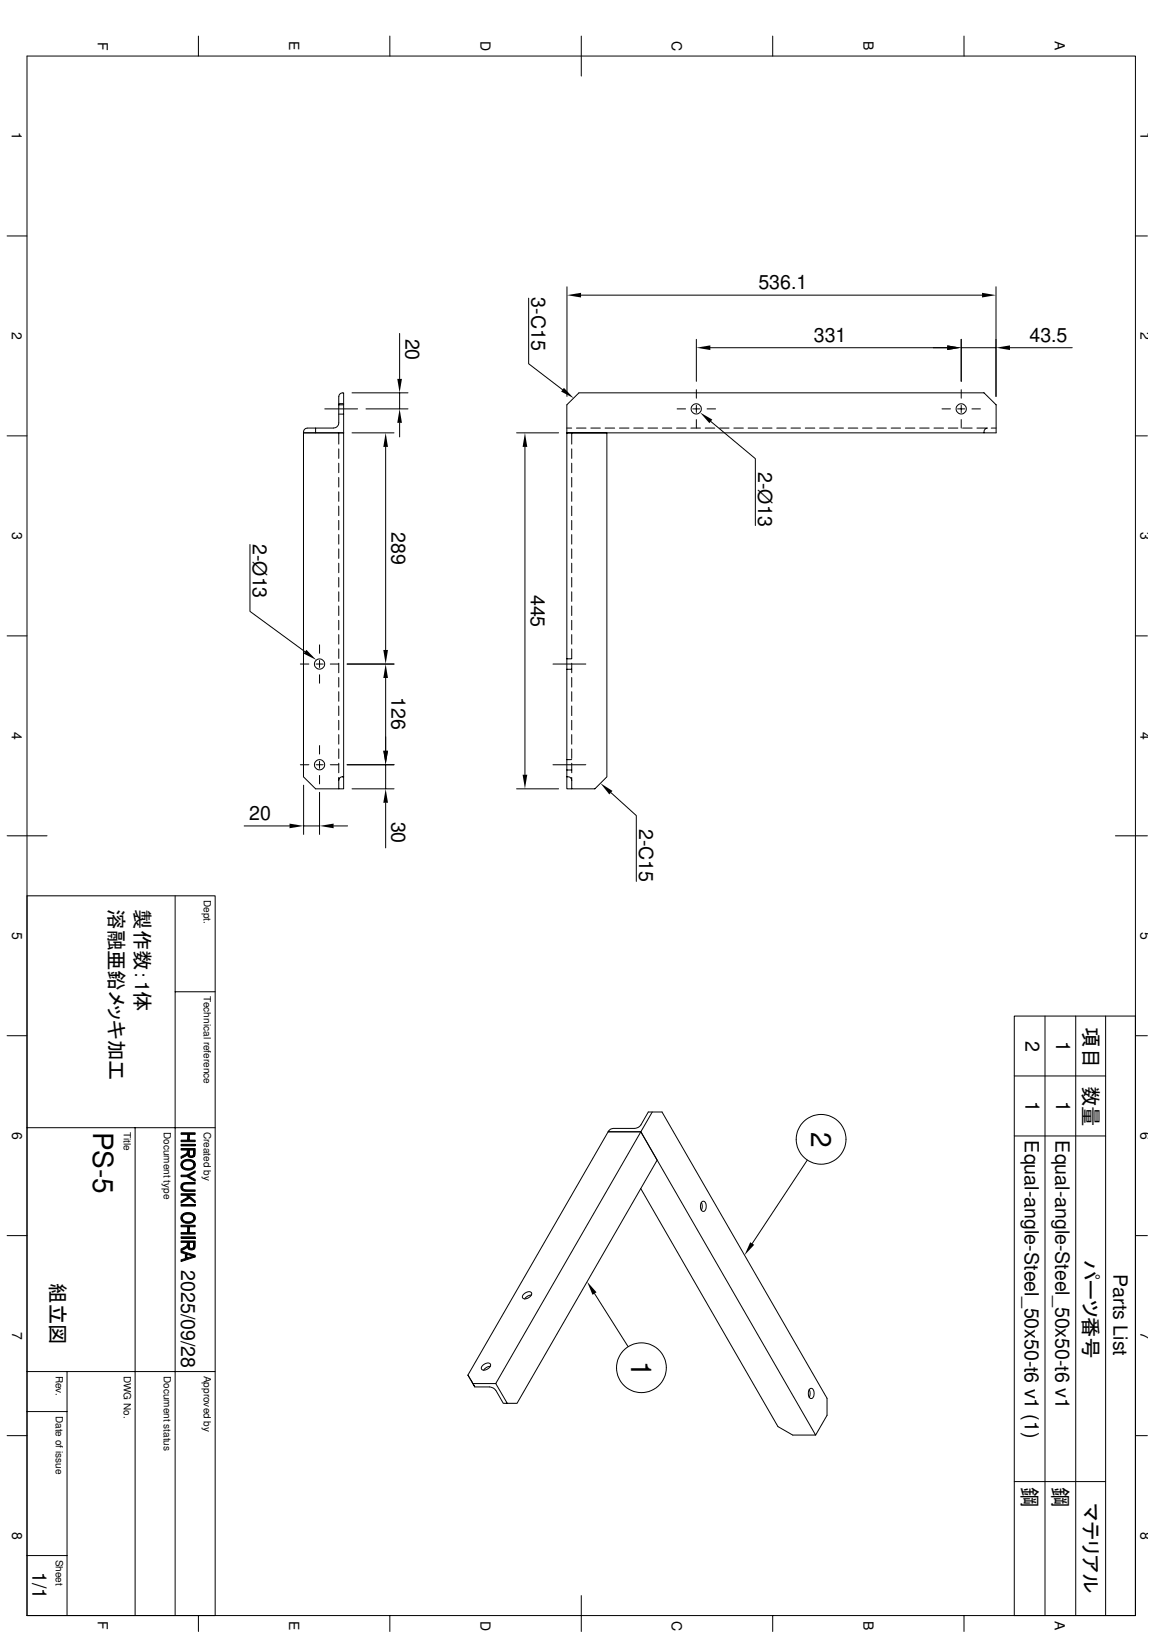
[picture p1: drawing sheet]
<svg xmlns="http://www.w3.org/2000/svg" width="210mm" height="297mm" viewBox="0 0 210 297" stroke-linecap="round" stroke-linejoin="round" font-family="sans-serif">
<g fill="none" stroke="#000" stroke-width=".18">
<path d="M4.9 10.2h201.6v283.8h-201.6zM36.1 6.6v3.6M70.9 6.6v3.6M105.7 6.6v7.2M140.5 6.6v3.6M175.3 6.6v3.6M1.3 42.9h3.6M96.2 54.3v11.9l6.1 4.7M103.1 52.2v20M105.7 53.7h72.9M181.2 52.2v20M206.5 42.9h2.2"/>
<path d="M1.3 79.3h3.6M55.2 78.8h7.3v64.8h-5.1l-2.2-2.2zM57.4 77.9v.9M59.1 74.4h5.9M61.6 73.7v3.3a.94 .94 0 0 1-.9 .9h-4.8M61.6 78.8v2M61.6 75.4h.9M61.6 73.5h.9M62.3 71.5h.2v2.2h-.9l.1-1.7 .3-.4 .3-.1M62.5 73.7v5.1h-7.3l.1-.5 .6-.4M64 78.8h7.7M64 71.5h10.2"/>
<path d="M66.6 74.4h7.6M72.7 60.7v8.3M72.7 71.5v2.9M72.7 77v2.5M94 78.8h7.6M103.1 78.8h7.3v62.6l-2.2 2.2h-5.1zM103.1 77.9h.9M103.1 73.7l2.2-2.2h73.7l2.2 2.2v5.1h-78.1zM104 78.8v2M104.9 77.9h1.7M107.5 77.9h1.7M110.1 77.9h1.7"/>
<path d="M112.7 77.9h1.7M115.3 77.9h1.7M117.9 77.9h1.7M120.5 77.9h1.7M123.1 77.9h1.7M123.2 74.4h1.5M125.7 77.9h1.7M126 74.4h1.3M126.7 61.8v7.6M126.7 70.9v1.6M126.7 73.8v1.3M126.7 76.4v1.5"/>
<path d="M128.3 77.9h1.7M128.6 74.4h1.6M129.2 63.3h43.1M129.3 76.7l8.1 6.8v12.2M130.9 77.9h1.7M133.5 77.9h1.7M136.1 77.9h1.7M138.7 77.9h1.7M141.3 77.9h1.7M143.9 77.9h1.7M146.5 77.9h1.7M149.1 77.9h1.7"/>
<path d="M151.7 77.9h1.7M154.3 77.9h1.7M156.9 77.9h1.7M159.5 77.9h1.7M162.1 77.9h1.7M164.7 77.9h1.7M167.3 77.9h1.7M169.9 77.9h1.7M171.3 74.4h1.6M172.5 77.9h1.7M174.2 74.4h1.3M174.8 61.8v7.6"/>
<path d="M174.8 70.9v1.6M174.8 73.8v1.3M174.8 76.4v1.5M174.8 63.3h6.4M175.1 77.9h1.7M176.8 74.4h1.5M177.7 77.9h1.7M179.6 77.9a.72 .72 0 0 0-.6 .9M180.3 77.9h.9M183.7 63.3h11.3M206.5 79.3h2.2M45.5 99.1v12.2l10 7.3"/>
<path d="M61.6 81.7v1.7M61.6 84.3v1.7M61.6 86.9v1.7M61.6 89.5v1.7M61.6 92.1v1.8M61.6 94.7v1.7M61.6 97.3v1.7M61.6 99.9v1.7M70.1 81.3v37M95.5 81.3v59.7M104 81.7v1.7M104 84.3v1.7"/>
<path d="M104 86.9v1.7M104 89.5v1.7M104 92.1v1.8M104 94.7v1.7M104 97.3v1.7M104 99.9v1.7M1.3 115.7h3.6M58.1 117.4v1.5M61.6 102.5v1.7M61.6 105.1v1.7M61.6 107.7v1.8M61.6 110.3v1.7"/>
<path d="M61.6 112.9v1.7M61.6 115.5v1.7M61.6 118.1v1.7M103.1 119.9h.9M104 102.5v1.7M104 105.1v1.7M104 107.7v1.8M104 110.3v1.7M104 112.9v1.7M104 115.5v1.7M104 118.1v1.7M206.5 115.7h2.2"/>
<path d="M54.6 120.9h1.6M54.6 139.2h1.6M57.5 120.9h1.3M57.5 139.2h1.3M58.1 120.2v1.3M58.1 122.8v1.6M58.1 135.7v1.5M58.1 138.6v1.2M60.1 120.9h1.5M60.1 139.2h1.5M61.6 120.7v1.7M61.6 123.3v1.8"/>
<path d="M61.6 125.9v1.7M61.6 128.5v1.7M61.6 131.1v1.7M61.6 133.7v1.7M61.6 136.3v1.7M61.6 138.9v1.8M63.1 120.9h8.6M63.1 139.2h8.6M70.1 123.4v13.3M70.1 139.2v4.4M100.6 120.9h6M100.6 139.2h6"/>
<path d="M103.1 138.3h.9M103.1 121.8h.9M104 120.7v1.7M104 123.3v1.8M104 125.9v1.7M104 128.5v1.7M104 131.1v1.7M104 133.7v1.7M104 136.3v1.7M104 138.9v1.8M1.3 152.1h7.3M44.4 150.3h8.3"/>
<path d="M55.2 142.9v9M55.2 150.3h2.9M58.1 141.1v1.6M58.1 144.2v7.7M60.7 150.3h2.5M61.6 141.5v2.1M62.5 141.4a.71 .71 0 0 0-.9 .6M64 143.6h7.7M70.1 146.1v8.2M94 143.6h7.6M103.1 141.4a.69 .69 0 0 1 .9 .6M103.1 140.1h.9"/>
<path d="M104 141.5v2.1M111.1 144.3l4.6 4.1v12M202.9 152.1h5.8M4.9 163h34.2v131M31.9 163v131M1.3 188.5h3.6M31.9 180.5h7.2M184.5 195.8h16.6M190.1 184.9v109.1M195.7 184.9v109.1M201.1 184.9v109.1M206.5 188.5h2.2"/>
<path d="M4.9 205.3h34.2M24.6 205.3v88.7M32.9 207.5h1.2l.3-1v1h1.1v.3h-2.6zM32.9 206.2h2.6v.3h-1.1l-.3 1v-1h-1.2zM32.9 208.3h2.6v.3h-2.6zM32.9 210.5l1-.5 .2-.4v.5l-.1 .2-1.1 .5zM32.9 209h2.6l-.1 1.4-.1 .1-.1-1.2h-.8l-.1 1.2-.2-.4v-.8h-1.2zM32.9 213.9h1.1l1.5 .8v.3l-1.5-.8h-1.1zM32.9 218.6l1.3-.7 .3 .2-1.6 .9zM32.9 217.3h2.6v.3h-2.6zM32.9 219.2h2.6v.3h-2.6zM33.1 215.5l.1-.1v.6a.56 .56 0 0 0 .8 .6h1.5v.2h-1.5a.84 .84 0 0 1-1-.3 .84 .84 0 0 1 .1-1z"/>
<path d="M33.2 211.3l.7-.3 .7 .1 .7 .3-.1 .6a1.15 1.15 0 0 0-1.8-.4l-.2 .3v.7l-.3-.5v-.4zM33.2 212a1.16 1.16 0 0 0 2 .3l.1-.9 .2 .3v.6l-.4 .5-.5 .1h-.8l-.5-.2zM33.2 215.4l.7-.2h1.6v.3h-1.5a.58 .58 0 0 0-.8 .5zM33.8 217.6h.4l1.3 1v.3zM34 213.9l1.5-.8v.3l-1.2 .7zM34.4 209.3v.6a.42 .42 0 0 0 .4 .5 .42 .42 0 0 0 .4-.4l.1 .5-.4 .2-.5-.1zM110.7 205.8l-.1 .2h6l31.8 55.2h-4.2l-2.7-1.5-25-43.4M115.4 205.4h-3.9l-.5 .1-.3 .3M115.4 205.4a1.43 1.43 0 0 0 1.2-.7l1.3-2.3h2.5l30 52.1v3.1l-2 3.6M118.6 202.4l-2 3.6 2.9 5.2-25.5 44.2h-1.7M127.6 218.9a1.38 1.38 0 0 1 0 1.4M127.7 218.7a.53 .53 0 0 1 .6 .1 .53 .53 0 0 1 .1 .6 .82 .82 0 0 1-.6 1.1 1.29 1.29 0 0 1-.1-1.8z"/>
<path d="M146.8 211.2l-10 15.1M184.5 206.8h16.6M1.3 224.9h3.6M32.9 224.3h1.2l.3-1v1h1.1v.3h-2.6zM32.9 223h2.6v.3h-1.1l-.3 1v-1h-1.2zM32.9 225.1h2.6v.3h-2.6zM32.9 227.3l1-.5 .2-.4v.5l-.2 .3-1 .5zM32.9 225.9h2.6l-.1 1.3-.1 .2-.1-1.3h-.8v1.3l-.3-.4v-.9h-1.2zM32.9 227.7l2.6 .8v.3l-1.5-.5-.3 .8v-.9l-.8-.2zM32.9 229.3l.8-.2 .3-.8v.7l1.2-.4 .3 .2-2.6 .8zM33.1 221.1l.6-.4h1l.6 .3-.1 .7a1.15 1.15 0 0 0-1.8-.4l-.2 .3v.7l-.1-.1a.83 .83 0 0 1 0-1.1zM33.2 221.7l.1 .3 .2 .2 .9 .2a.77 .77 0 0 0 .8-.7l.1-.7 .2 .4v.6l-.4 .4-.7 .3-.6-.1-.5-.2z"/>
<path d="M34.4 226.1v.6a.42 .42 0 0 0 .4 .5 .42 .42 0 0 0 .4-.4l.1 .6-.4 .1-.5-.1zM95.3 235.5a.88 .88 0 0 1 1.4-.1 1.14 1.14 0 0 1-1.6 .8l-.1-.2zM96.7 235.7a1.43 1.43 0 0 0-1.3 .7M108.1 235.4l6.1 9.7M206.5 224.9h2.2M4.9 256.9h7.3M4.9 249.6h34.2M12.2 249.6v44.4M85.1 250.3l25.5-44.3h6l-26.4 45.8M85.2 250.4l-.1-.1 1.3 2.1-.7-1M85.2 250.4l.5 .9M86 251.8h4.2l2.1 3.6h-.8l-1.3-2.3"/>
<path d="M86.4 252.4h2.6a1.43 1.43 0 0 1 1.2 .7M87.8 248.5a.88 .88 0 0 1 1.4-.1 1.14 1.14 0 0 1-1.6 .8l-.1-.3zM89.2 248.7a1.43 1.43 0 0 0-1.2 .7M147.2 252.9a1.38 1.38 0 0 1 0 1.4M147.3 252.8a.53 .53 0 0 1 .6 0 .53 .53 0 0 1 .2 .6 .82 .82 0 0 1-.7 1.1 1.29 1.29 0 0 1-.1-1.7zM1.3 261.3h3.6M184.5 269.7h16.6M206.5 261.3h2.2M4.9 283.1h7.3M36.1 294v2.9M70.9 294v2.9M105.7 290.4v6.5"/>
<path d="M140.5 294v2.9M175.3 294v2.9M184.5 294v-109.1h22v109.1"/>
<circle cx="126.7" cy="74.4" r=".93"/>
<circle cx="174.8" cy="74.4" r=".93"/>
<circle cx="58.1" cy="120.9" r=".93"/>
<circle cx="58.1" cy="139.2" r=".93"/>
<circle cx="149.4" cy="207.4" r="4.5"/>
<circle cx="116.7" cy="248.9" r="4.5"/>
</g>
<g fill="#000">
<path d="M103.1 53.7l2.6-.4v.8zM178.6 53.3l2.6 .4-2.6 .4zM72.7 74.4l.4 2.6h-.8zM72.3 69h.8l-.4 2.5zM102.6 70.6l1.8 1.9-2.3-1.2zM127.3 75.1l2.3 1.3-.6 .6zM126.7 63.3l2.5-.4v.8zM172.3 62.9l2.5 .4-2.5 .4zM181.2 63.3l2.5-.4v.8zM70.1 78.8l.5 2.5h-.9zM95.5 78.8l.4 2.5h-.8zM55.7 118.3l1.8 1.8-2.3-1.1z"/>
<path d="M69.7 118.3h.9l-.5 2.6zM69.7 136.7h.9l-.5 2.5zM70.1 120.9l.5 2.5h-.9zM52.7 149.9l2.5 .4-2.5 .4zM58.1 150.3l2.6-.4v.8zM70.1 143.6l.5 2.5h-.9zM95.1 141h.8l-.4 2.6zM109.2 142.6l2.2 1.4-.6 .6zM106.8 233.3l1.7 1.9-.7 .5zM136.5 226.1l.7 .5-1.8 1.9z"/>
<path d="M32.9 210.5l1-.5 .2-.4v.5l-.1 .2-1.1 .5z" fill-rule="evenodd"/>
<path d="M32.9 218.6l1.3-.7 .3 .2-1.6 .9z" fill-rule="evenodd"/>
<path d="M34.4 209.3v.6a.42 .42 0 0 0 .4 .5 .42 .42 0 0 0 .4-.4l.1 .5-.4 .2-.5-.1z" fill-rule="evenodd"/>
<path d="M33.2 211.3l.7-.3 .7 .1 .7 .3-.1 .6a1.15 1.15 0 0 0-1.8-.4l-.2 .3v.7l-.3-.5v-.4z" fill-rule="evenodd"/>
<path d="M32.9 207.5h1.2l.3-1v1h1.1v.3h-2.6z" fill-rule="evenodd"/>
<path d="M32.9 206.2h2.6v.3h-1.1l-.3 1v-1h-1.2z" fill-rule="evenodd"/>
<path d="M32.9 209h2.6l-.1 1.4-.1 .1-.1-1.2h-.8l-.1 1.2-.2-.4v-.8h-1.2z" fill-rule="evenodd"/>
<path d="M34 213.9l1.5-.8v.3l-1.2 .7z" fill-rule="evenodd"/>
<path d="M32.9 213.9h1.1l1.5 .8v.3l-1.5-.8h-1.1z" fill-rule="evenodd"/>
<path d="M33.1 215.5l.1-.1v.6a.56 .56 0 0 0 .8 .6h1.5v.2h-1.5a.84 .84 0 0 1-1-.3 .84 .84 0 0 1 .1-1z" fill-rule="evenodd"/>
<path d="M33.2 215.4l.7-.2h1.6v.3h-1.5a.58 .58 0 0 0-.8 .5z" fill-rule="evenodd"/>
<path d="M33.8 217.6h.4l1.3 1v.3z" fill-rule="evenodd"/>
<path d="M32.9 217.3h2.6v.3h-2.6z" fill-rule="evenodd"/>
<path d="M33.2 212a1.16 1.16 0 0 0 2 .3l.1-.9 .2 .3v.6l-.4 .5-.5 .1h-.8l-.5-.2z" fill-rule="evenodd"/>
<path d="M32.9 227.3l1-.5 .2-.4v.5l-.2 .3-1 .5z" fill-rule="evenodd"/>
<path d="M33.1 221.1l.6-.4h1l.6 .3-.1 .7a1.15 1.15 0 0 0-1.8-.4l-.2 .3v.7l-.1-.1a.83 .83 0 0 1 0-1.1z" fill-rule="evenodd"/>
<path d="M34.4 226.1v.6a.42 .42 0 0 0 .4 .5 .42 .42 0 0 0 .4-.4l.1 .6-.4 .1-.5-.1z" fill-rule="evenodd"/>
<path d="M32.9 224.3h1.2l.3-1v1h1.1v.3h-2.6z" fill-rule="evenodd"/>
<path d="M32.9 223h2.6v.3h-1.1l-.3 1v-1h-1.2z" fill-rule="evenodd"/>
<path d="M32.9 225.9h2.6l-.1 1.3-.1 .2-.1-1.3h-.8v1.3l-.3-.4v-.9h-1.2z" fill-rule="evenodd"/>
<path d="M32.9 227.7l2.6 .8v.3l-1.5-.5-.3 .8v-.9l-.8-.2z" fill-rule="evenodd"/>
<path d="M32.9 229.3l.8-.2 .3-.8v.7l1.2-.4 .3 .2-2.6 .8z" fill-rule="evenodd"/>
<path d="M33.2 221.7l.1 .3 .2 .2 .9 .2a.77 .77 0 0 0 .8-.7l.1-.7 .2 .4v.6l-.4 .4-.7 .3-.6-.1-.5-.2z" fill-rule="evenodd"/>
</g>
<path d="M32.9 208.4h2.6M32.9 219.4h2.6M32.9 225.2h2.6" fill="none" stroke="#000" stroke-width=".28"/>
<g font-size="5.1">
<text x="16.9" y="206" transform="rotate(90 16.9 206)">PS-5</text>
<text x="147.5" y="206" transform="rotate(90 147.5 206)">2</text>
<text x="114.8" y="247.7" transform="rotate(90 114.8 247.7)">1</text>
</g>
<g font-size="3.7">
<text x="19.9" y="163" transform="rotate(90 19.9 163)">溶融亜鉛メッキ加工</text>
<text x="24.6" y="163" transform="rotate(90 24.6 163)">製作数：1体</text>
<text x="197.1" y="187" transform="rotate(90 197.1 187)">項目</text>
<text x="197.1" y="197.6" transform="rotate(90 197.1 197.6)">数量</text>
<text x="9.2" y="233.6" transform="rotate(90 9.2 233.6)">組立図</text>
<text x="197.1" y="229.3" transform="rotate(90 197.1 229.3)">パーツ番号</text>
<text x="186" y="270.6" transform="rotate(90 186 270.6)">鋼</text>
<text x="191.6" y="270.6" transform="rotate(90 191.6 270.6)">鋼</text>
<text x="197.1" y="273.6" transform="rotate(90 197.1 273.6)">マテリアル</text>
</g>
<g font-size="3.6">
<text x="137.9" y="52.6">536.1</text>
<text x="96.7" y="54.1" transform="rotate(90 96.7 54.1)">3-C15</text>
<text x="73.7" y="61.6" transform="rotate(90 73.7 61.6)">20</text>
<text x="148" y="62.2">331</text>
<text x="187.2" y="62.2">43.5</text>
<text x="137.9" y="85.9" transform="rotate(90 137.9 85.9)">2-Ø13</text>
<text x="46" y="99" transform="rotate(90 46 99)">2-Ø13</text>
<text x="71.2" y="96.9" transform="rotate(90 71.2 96.9)">289</text>
<text x="96.5" y="108.2" transform="rotate(90 96.5 108.2)">445</text>
<text x="71.2" y="126.9" transform="rotate(90 71.2 126.9)">126</text>
<text x="45.3" y="149.3">20</text>
<text x="71.2" y="149.5" transform="rotate(90 71.2 149.5)">30</text>
<text x="116.2" y="150.9" transform="rotate(90 116.2 150.9)">2-C15</text>
<text x="186.5" y="189.4" transform="rotate(90 186.5 189.4)">2</text>
<text x="192.1" y="189.5" transform="rotate(90 192.1 189.5)">1</text>
<text x="186.5" y="200.4" transform="rotate(90 186.5 200.4)">1</text>
<text x="192.1" y="200.4" transform="rotate(90 192.1 200.4)">1</text>
<text x="186.4" y="207.6" transform="rotate(90 186.4 207.6)">Equal-angle-Steel_50x50-t6 v1 (1)</text>
<text x="192" y="207.6" transform="rotate(90 192 207.6)">Equal-angle-Steel_50x50-t6 v1</text>
<text x="32.9" y="231.1" transform="rotate(90 32.9 231.1)">2025/09/28</text>
<text x="202.6" y="231.9" transform="rotate(90 202.6 231.9)">Parts List</text>
<text x="5.9" y="286.1" transform="rotate(90 5.9 286.1)">1/1</text>
</g>
<g font-size="2.5">
<text x="17.8" y="7.6" transform="rotate(90 17.8 7.6)">F</text>
<text x="52.6" y="7.5" transform="rotate(90 52.6 7.5)">E</text>
<text x="87.4" y="7.5" transform="rotate(90 87.4 7.5)">D</text>
<text x="122.2" y="7.5" transform="rotate(90 122.2 7.5)">C</text>
<text x="157" y="7.5" transform="rotate(90 157 7.5)">B</text>
<text x="191.9" y="7.5" transform="rotate(90 191.9 7.5)">A</text>
<text x="2.2" y="24" transform="rotate(90 2.2 24)">1</text>
<text x="207.4" y="24" transform="rotate(90 207.4 24)">1</text>
<text x="2.2" y="60.4" transform="rotate(90 2.2 60.4)">2</text>
<text x="207.4" y="60.4" transform="rotate(90 207.4 60.4)">2</text>
<text x="2.2" y="96.8" transform="rotate(90 2.2 96.8)">3</text>
<text x="207.5" y="96.8" transform="rotate(90 207.5 96.8)">3</text>
<text x="2.2" y="133.2" transform="rotate(90 2.2 133.2)">4</text>
<text x="207.4" y="133.2" transform="rotate(90 207.4 133.2)">4</text>
<text x="2.2" y="169.6" transform="rotate(90 2.2 169.6)">5</text>
<text x="207.5" y="169.6" transform="rotate(90 207.5 169.6)">5</text>
<text x="2.2" y="206" transform="rotate(90 2.2 206)">6</text>
<text x="207.5" y="206" transform="rotate(90 207.5 206)">6</text>
<text x="2.2" y="242.4" transform="rotate(90 2.2 242.4)">7</text>
<text x="207.5" y="242.4" transform="rotate(90 207.5 242.4)">7</text>
<text x="2.2" y="278.8" transform="rotate(90 2.2 278.8)">8</text>
<text x="207.5" y="278.8" transform="rotate(90 207.5 278.8)">8</text>
<text x="17.8" y="295.1" transform="rotate(90 17.8 295.1)">F</text>
<text x="52.6" y="295" transform="rotate(90 52.6 295)">E</text>
<text x="87.4" y="295" transform="rotate(90 87.4 295)">D</text>
<text x="122.2" y="295" transform="rotate(90 122.2 295)">C</text>
<text x="157" y="295" transform="rotate(90 157 295)">B</text>
<text x="191.9" y="295" transform="rotate(90 191.9 295)">A</text>
</g>
<g font-size="1.8">
<text x="37.1" y="163.8" transform="rotate(90 37.1 163.8)">Dept.</text>
<text x="37.1" y="181.2" transform="rotate(90 37.1 181.2)">Technical reference</text>
<text x="22.5" y="206" transform="rotate(90 22.5 206)">Title</text>
<text x="29.8" y="206" transform="rotate(90 29.8 206)">Document type</text>
<text x="37.1" y="206" transform="rotate(90 37.1 206)">Created by</text>
<text x="10.2" y="250.4" transform="rotate(90 10.2 250.4)">Rev.</text>
<text x="22.5" y="250.4" transform="rotate(90 22.5 250.4)">DWG No.</text>
<text x="29.8" y="250.4" transform="rotate(90 29.8 250.4)">Document status</text>
<text x="37.1" y="250.4" transform="rotate(90 37.1 250.4)">Approved by</text>
<text x="10.2" y="257.7" transform="rotate(90 10.2 257.7)">Date of issue</text>
<text x="10.2" y="283.9" transform="rotate(90 10.2 283.9)">Sheet</text>
</g>
</svg>
